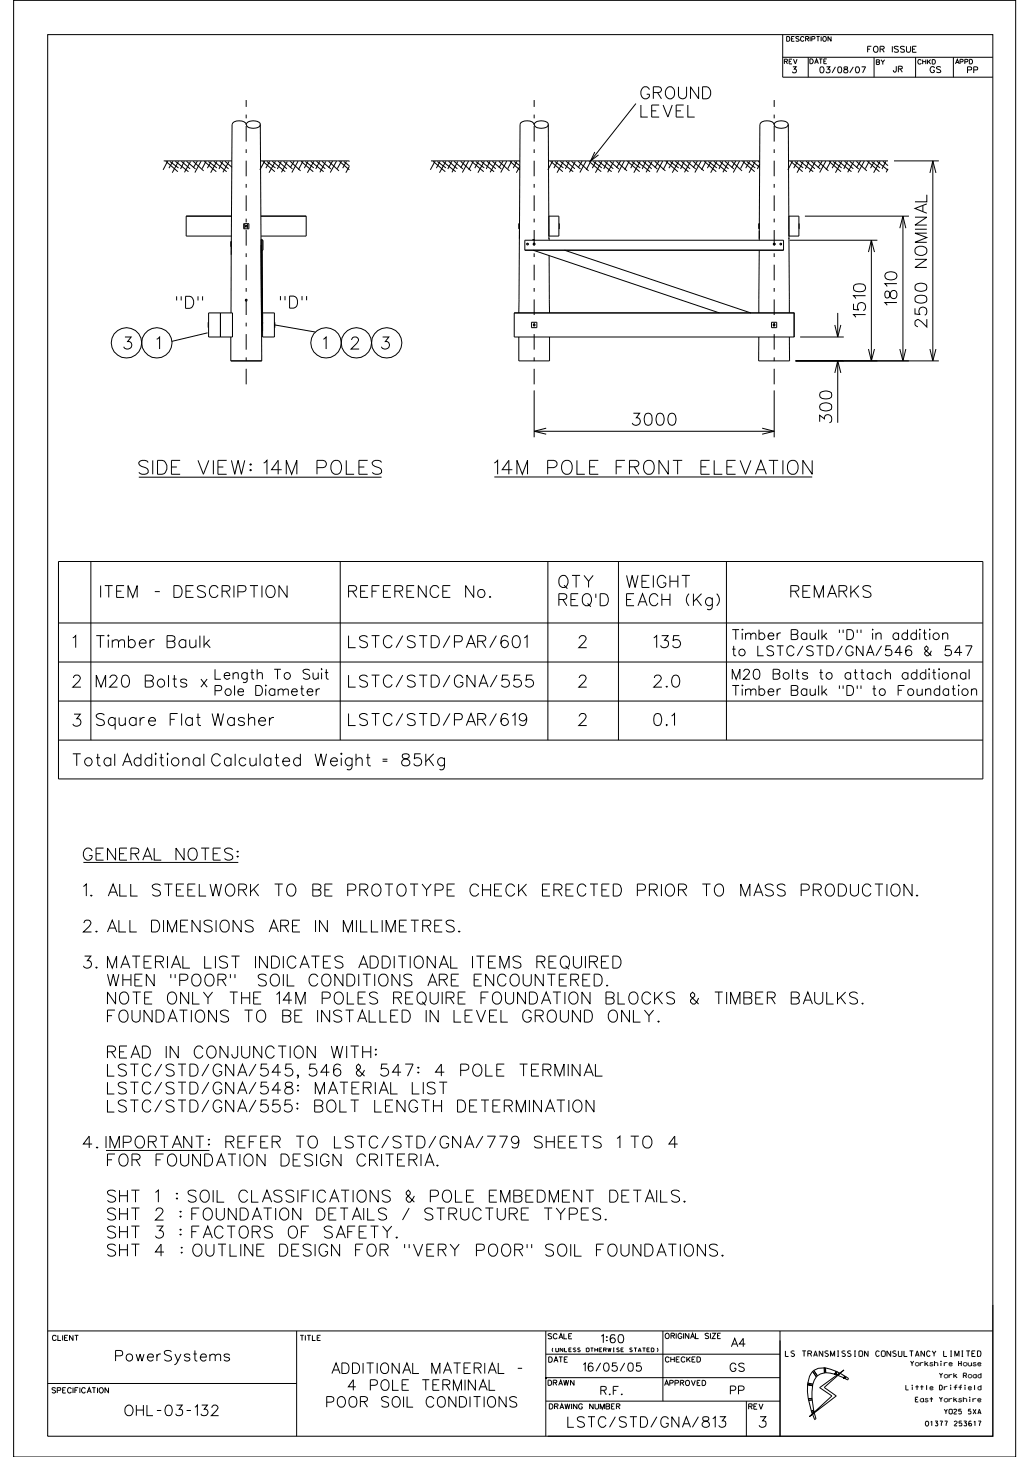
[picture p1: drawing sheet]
<svg xmlns="http://www.w3.org/2000/svg" width="210mm" height="297mm" viewBox="0 0 210 297" stroke-linecap="round" stroke-linejoin="round" font-family="sans-serif">
<g fill="none" stroke="#000" stroke-width=".2">
<path d="M2.8 .1h204.3v296.9h-204.3zM9.7 7.1h192.7v285.7h-192.7zM159.6 11.7h42.8M159.6 7.1v8.6h42.8M164.8 11.7v4M178.2 11.7v4M186.7 11.7v4M194.4 11.7v4M33.4 32.8h13.9M33.8 32.9l2.5 2.1M34.2 32.8l-.9 1.8M34.7 32.9l1.7 1.3"/>
<path d="M35.2 32.9l-.8 1.4M35.8 32.9l2.6 2.1M36.4 32.9l-1.3 2.3M37 32.9l1.8 1.5M37.6 32.9l-.8 1.5M38 32.9l1.9 1.5M38.8 32.9l-1.2 2.2M39.4 32.9l2.1 1.9M40.2 32.8l-.8 1.4M41 32.8l-1.3 2.4M41.6 32.9l2.5 2.1M42 32.8l-.8 1.6"/>
<path d="M42.5 32.9l1.7 1.3M43.1 32.9l-.8 1.4M43.6 32.9l2.6 2.1M44.2 32.9l-1.2 2.3M44.8 32.9l1.8 1.5M45.4 32.9l-.8 1.5M45.9 32.9l1.4 1.2M46.7 32.9l-1.2 2.2M47.2 32.9h.1M47.3 34.2h-.1M50.2 25.4a1.25 1.25 0 0 0-1.4-.8 1.25 1.25 0 0 0-1.5 .8l-.2 26.5M50.3 25.1a2.12 2.12 0 0 1 2.7 0 .77 .77 0 0 1-.9 1l-.5 .1a1.31 1.31 0 0 1-1.4-.8z"/>
<path d="M53.1 25.4l.3 48.2M53.1 32.8h18.1M53.6 32.9l2.4 2.1M54 32.8l-1 1.8M54.4 32.9l1.8 1.3M55 32.9l-.8 1.4M55.5 32.9l2.7 2.1M56.2 32.9l-1.4 2.3M56.7 32.9l1.8 1.5M57.3 32.9l-.8 1.5M57.8 32.9l1.8 1.5M58.6 32.9l-1.2 2.2"/>
<path d="M59.2 32.9l2.1 1.9M60 32.8l-.8 1.4M60.8 32.8l-1.3 2.4M61.4 32.9l2.5 2.1M61.8 32.8l-1 1.8M62.3 32.9l1.7 1.3M62.8 32.9l-.8 1.4M63.4 32.9l2.6 2.1M64 32.9l-1.3 2.3M64.5 32.9l1.8 1.5M65.2 32.9l-.8 1.5M65.6 32.9l1.9 1.5"/>
<path d="M66.4 32.9l-1.2 2.2M67 32.9l2.1 1.9M67.8 32.8l-.8 1.4M68.6 32.8l-1.3 2.4M69.2 32.9l2 1.7M69.6 32.8l-.8 1.6M70.1 32.9l1.1 .9M70.6 32.9l-.7 1.4M71.1 32.9h.1M71.2 33.9l-.7 1.3M87.9 32.8h18.1M88.3 32.9l2.5 2.1"/>
<path d="M88.7 32.8l-1 1.8M89.2 32.9l1.7 1.3M89.7 32.9l-.7 1.4M90.2 32.9l2.7 2.1M90.9 32.9l-1.3 2.3M91.5 32.9l1.7 1.5M92.1 32.9l-.8 1.5M92.6 32.9l1.8 1.5M93.3 32.9l-1.2 2.2M93.9 32.9l2.1 1.9M94.7 32.8l-.8 1.4M95.5 32.8l-1.2 2.4"/>
<path d="M96.1 32.9l2.5 2.1M96.5 32.8l-.9 1.8M97 32.9l1.7 1.3M97.6 32.9l-.8 1.4M98.1 32.9l2.6 2.1M98.7 32.9l-1.3 2.3M99.3 32.9l1.8 1.5M99.9 32.9l-.8 1.5M100.4 32.9l1.8 1.5M101.2 32.9l-1.3 2.2M101.7 32.9l2.2 1.9M102.6 32.8l-.9 1.4"/>
<path d="M103.3 32.8l-1.2 2.4M104 32.9l2 1.7M104.3 32.8l-.8 1.6M104.8 32.9l1.2 .9M105.4 32.9l-.8 1.4M105.9 32.9h.1M106 33.9l-.7 1.3M108.9 25.4a1.79 1.79 0 0 0-2.8-.3l-.2 23.6M109 25.1a2.12 2.12 0 0 1 2.7 0 .77 .77 0 0 1-.9 1l-.5 .1a1.31 1.31 0 0 1-1.4-.8zM111.8 25.4l.1 23.3M111.8 32.8h43.1M112.3 32.9l2.4 2.1"/>
<path d="M112.7 32.8l-1 1.8M113.1 32.9l1.8 1.3M113.7 32.9l-.8 1.4M114.2 32.9l2.7 2.1M114.9 32.9l-1.3 2.3M115.4 32.9l1.8 1.5M116.1 32.9l-.8 1.5M116.5 32.9l1.8 1.5M117.3 32.9l-1.2 2.2M117.9 32.9l2.1 1.9M118.7 32.8l-.8 1.4M119.5 32.8l-1.3 2.4"/>
<path d="M120.1 32.9l2.5 2.1M120.5 32.8l-1 1.8M121 32.9l1.7 1.3M121.3 31l-.9 1.8 1.6-1.2M121.5 32.9l-.7 1.4M122 32.9l2.7 2.1M122.7 32.9l-1.3 2.3M123.3 32.9l1.7 1.5M123.9 32.9l-.8 1.5M124.4 32.9l1.8 1.5M125.1 32.9l-1.2 2.2M125.7 32.9l2.1 1.9"/>
<path d="M126.5 32.8l-.8 1.4M127.3 32.8l-1.2 2.4M127.9 32.9l2.5 2.1M128.3 32.8l-.9 1.8M128.8 32.9l1.7 1.3M129.4 32.9l-.8 1.4M129.7 21.1l-9.3 11.7M129.9 32.9l2.6 2.1M130.5 32.9l-1.3 2.3M131.1 32.9l1.8 1.5M131.7 32.9l-.8 1.5M132.2 32.9l1.8 1.5"/>
<path d="M133 32.9l-1.3 2.2M133.5 32.9l2.2 1.9M134.4 32.8l-.9 1.4M135.1 32.8l-1.2 2.4M135.7 32.9l2.5 2.1M136.1 32.8l-.9 1.8M136.6 32.9l1.8 1.3M137.2 32.9l-.8 1.4M137.7 32.9l2.7 2.1M138.4 32.9l-1.3 2.3M138.9 32.9l1.8 1.5M139.5 32.9l-.7 1.5"/>
<path d="M140 32.9l1.8 1.5M140.8 32.9l-1.2 2.2M141.3 32.9l2.2 1.9M142.2 32.8l-.9 1.4M142.9 32.8l-1.2 2.4M143.6 32.9l2.4 2.1M144 32.8l-1 1.8M144.4 32.9l1.8 1.3M145 32.9l-.8 1.4M145.5 32.9l2.7 2.1M146.2 32.9l-1.3 2.3M146.8 32.9l1.7 1.5"/>
<path d="M147.3 32.9l-.7 1.5M147.8 32.9l1.8 1.5M148.6 32.9l-1.2 2.2M149.2 32.9l2.1 1.9M150 32.8l-.8 1.4M150.8 32.8l-1.3 2.4M151.4 32.9l2.5 2.1M151.8 32.8l-.8 1.6M152.3 32.9l1.7 1.3M152.8 32.9l-.8 1.4M153.4 32.9l1.5 1.2M154 32.9l-1.3 2.3"/>
<path d="M154.6 32.9l.3 .2M154.9 33.4l-.5 1M157.8 25.4a1.78 1.78 0 0 0-2.9 0l-.1 23.3M157.9 25.1a2.12 2.12 0 0 1 2.7 0 .77 .77 0 0 1-.9 1l-.4 .1a1.31 1.31 0 0 1-1.5-.8zM160.7 25.4l.2 38.4M160.8 32.8h20.2M161.2 32.9l2.4 2.1M161.6 32.8l-1 1.8M162 32.9l1.8 1.3M162.6 32.9l-.8 1.4M163.1 32.9l2.7 2.1M163.8 32.9l-1.3 2.3"/>
<path d="M164.4 32.9l1.7 1.5M165 32.9l-.8 1.5M165.4 32.9l1.8 1.5M166.2 32.9l-1.2 2.2M166.8 32.9l2.1 1.9M167.6 32.8l-.8 1.4M168.4 32.8l-1.3 2.4M169 32.9l2.5 2.1M169.4 32.8l-1 1.8M169.9 32.9l1.7 1.3M170.5 32.9l-.8 1.4M171 32.9l2.6 2.1"/>
<path d="M171.6 32.9l-1.3 2.3M172.2 32.9l1.8 1.5M172.8 32.9l-.8 1.5M173.3 32.9l1.8 1.5M174.1 32.9l-1.3 2.2M174.6 32.9l2.1 1.9M175.5 32.8l-.9 1.4M176.2 32.8l-1.3 2.4M176.9 32.9l2.4 2.1M177.2 32.8l-.8 1.6M177.7 32.9l1.7 1.3M178.3 32.9l-.8 1.4"/>
<path d="M178.8 32.9l2.2 1.8M179.4 32.9l-1.3 2.3M180 32.9l1 .9M180.6 32.9l-.8 1.5M181 34.4l-.3 .7M182.3 32.8h9.1M189.6 35.3l.6-2.5 .6 2.5M190.2 32.8v40.8M47.1 49.2v14.6M47.2 44.1h-9.2v4h9.2M47.2 49.2h-.1v1.1h.1M49.7 45.6h1v1h-1z"/>
<path d="M49.9 45.6v1M50.5 45.6v1M53.2 44.1h9.2v4h-9.2M53.2 49h.1M53.2 49.9l.1 16.2M53.4 49h.2v2h-.2M53.4 50.7h-.2v-1.9h.2v2.2M53.4 51l.1 16.5M53.5 51v14.4M105.9 45.6v1M105.9 47l-.1 14.3M105.9 45.6h-.1v1h.1"/>
<path d="M107 49h52.8v2h-52.8zM108.7 48.8h.1M108.7 48.8l.3 .2M108.7 48.8l-.1 .2M108.7 51l38 12.8M109 49.6a.17 .17 0 0 0-.3 .1 .17 .17 0 0 0 .2 .2M111.9 44.1h2v4h-2zM112 52.1v11.7M112 48.5v.5M113.9 45.6v1M115.1 51l38 12.8M154.8 45.6v1"/>
<path d="M154.8 51l-.1 10.3M154.8 47v2M154.9 45.6h-.2v1h.2M157.8 49.6l.2 .1-.1 .2M157.9 49.9h.1M160.9 44.1h2v4h-2zM161 49h17.9M162.9 46.6h.1M162.9 45.6h.1M164.1 44.1h21.2M177.1 51.4l.6-2.4 .6 2.4M177.7 49v24.6"/>
<path d="M183.5 46.5l.6-2.4 .6 2.4M184.1 44.1v29.5M42.3 67.8l-7.3 1.8M42.5 63.8h4.9v4.9h-4.9zM42.5 65.7v1.1M44.9 63.8v4.9M47.1 73.6h6.3M47.1 68.7v4.9M53.3 67.6h.2M53.3 66.4h.1M53.5 65.6v.4zM53.5 63.8h2.4v4.9h-2.4z"/>
<path d="M53.5 65.6h.1M55.9 65.7v1.1M56 66.2l8.3 1.5M104.8 63.8h57.1l.1 4.9h-57.2zM105.8 68.7v4.9h6.2v-4.9M105.8 61.3h.1M105.8 61.3v2.5M108.4 65.7h1.1v1.1h-1.1zM108.9 79.6v9.5M112 61.3h.1M154.7 68.7v4.9h6.3l-.1-4.9M154.7 61.3v2.5"/>
<path d="M154.7 61.3h.1M157.3 65.7h1.1v1.1h-1.1zM157.8 79.6v9.5M157.9 66.1a.17 .17 0 0 0-.2 .1 .17 .17 0 0 0 .1 .2M157.9 66.1h.1M160.9 61.3h.1M162.2 73.6h29.2M163.1 68.7h8.9M170.2 76l.6-2.4 .6 2.4M170.2 66.2l.6 2.5 .6-2.5M170.8 63.8v4.9M170.8 73.6v12.6"/>
<path d="M177.1 71.2l.6 2.4 .6-2.4M183.5 71.2l.6 2.4 .6-2.4M189.6 71.2l.6 2.4 .6-2.4M28.3 97.3h49.5M100.8 97.2h64.8M108.9 87.9h48.9M111.4 87.3l-2.5 .6 2.5 .6M155.4 87.3l2.4 .6-2.4 .6M11.9 114.5h188.5v44.3h-188.5zM18.5 114.5v36.4M69.4 114.5v36.4M111.7 114.5v36.4"/>
<path d="M126.1 114.5v36.4M148.1 114.5v36.4M11.9 134.9h188.5M11.9 127h188.5M22.1 129.4l.1 .2-.1 .1-.1-.1zM54.1 139.7h.2zM65.6 136.3v.2zM151.3 139.6l.2 .1-.2 .1zM151.3 128.3h.2l-.2 .1zM177.9 128.3v.1zM187.5 128.3h.1l-.1 .1zM189.4 136.3v.2z"/>
<path d="M189.6 128.3v.1zM191.5 136.3v.2zM195.4 139.7h.2zM11.9 142.9h188.5M11.9 150.9h188.5M31.6 153.7l.1-.2 .2 .2-.2 .1zM34.1 153.5l.2 .2-.2 .1zM69.5 153.7l.1-.2 .1 .2-.1 .1zM17 175.8h31.6M47 198.6v.8M82.6 216.9h1.6l-1.1 2.5M21.6 234.5h21.1"/>
<path d="M56.9 224.2h-1.2l-.1 1.1a.88 .88 0 0 1 1.3-.1 .88 .88 0 0 1 0 1.3 .88 .88 0 0 1-1.3 0l-.1-.3M58.3 220.7a.51 .51 0 0 0 .2 .8 1.02 1.02 0 0 1 1.2 1.1 .88 .88 0 0 1-1 .4 .88 .88 0 0 1-.6-.8l.3-.5a.99 .99 0 0 0 1.2-.8 .97 .97 0 0 0-1.3-.2zM9.7 271.3h192.7M60.5 271.3v21.5M111.3 276h47.7M111.3 271.3v21.5M135.2 271.3v14.3M159 271.3v21.5M165.7 279.6l-.7 1-.3 1.3M165.7 279.6l.7 1.1M165.7 279.6h.1M165.9 279.4l-.2 .2"/>
<path d="M165.9 279.4h.1M165.9 279.4l.8 1M165.9 279.3v.1M168 278.8l-1.2 .1-.9 .4M168 278.8l.1 1.1M168 278.8h.1M168 278.8h.3M168.1 279.9l-.8 .2-.6 .3M168.1 279.9h.1M168.3 279.8l2 .4M168.3 279.8h.1M168.3 279.8l-.2 .1"/>
<path d="M170.4 279.5l-2.1-.7v1M170.4 279.5h.1M170.4 279.5l-.1 .7M170.4 279.5l.2 .1M170.6 279.6l-.1 .6M170.6 279.6h.1M170.6 279.6l.6 .3-.5 .4-.2-.1M202.4 266v26.8h-90.7M9.7 282h50.8M111.3 280.8h47.7M111.3 285.6h47.7M152.2 285.6v7.2"/>
<path d="M164.7 282.2l-.1 1.4 .2 1.5M164.7 282.2l1 .3M164.7 282.2h.1M164.7 281.9v.3M164.7 281.9h.1M164.7 281.9l1 .3M164.8 285.1h.1M164.8 285.1l.1 .3M164.9 285.4h.1M164.9 285.4l.5 2.2M165.4 287.6h.1M165.4 287.6l.1 .3"/>
<path d="M165.5 287.9h.1M165.5 285.1h.1M165.5 285.1h-.7M165.5 285.1l.4 2.3M165.6 285.4h-.7M165.7 282.5l-.2 2.6M165.7 282.5h.1M165.7 282.2h.1M165.7 282.2v.3M165.9 287.4h.1M165.9 287.4l-.5 .2M165.9 287.4l.1 .3"/>
<path d="M166 287.7h.1M166 287.7l-.5 .2M166 287.7v.2l-.4 .3-.1-.3M166.1 289.4h.1M166.4 289.2l-.4-1.2-.3 .3 .4 1.1M166.4 289.2l-.3 .2M166.4 289.2h.1M166.4 280.7l-.7 1.5M166.4 280.7h.1M166.7 280.4h.1M166.7 280.4l-.3 .3M167.1 282.9l5-3.6-4.1 3.5 2.5 1.8-5.5 4.2 4.6-4.2z"/>
<path d="M170.3 280.2h.2M170.5 280.2h.1M172.1 280.9h.1M172.1 280.9l.2 .1M172.2 280.5l-.9-.6-.5 .5 1.3 .5M172.2 280.5h.1M172.2 280.5l-.1 .4M172.2 280.5l.3 .1M172.3 281h.1M172.3 281l.5 .3M172.5 280.6l-.2 .4M172.5 280.6l.5 .4"/>
<path d="M172.8 281.3h.1M173 281h.1M173 281l-.2 .3"/>
<circle cx="50.2" cy="46.1" r=".17"/>
<circle cx="107.6" cy="49.8" r=".17"/>
<circle cx="108.9" cy="49.8" r=".17"/>
<circle cx="157.8" cy="49.8" r=".17"/>
<circle cx="159.2" cy="49.8" r=".17"/>
<circle cx="25.8" cy="69.9" r="3.1"/>
<circle cx="32" cy="69.9" r="3.1"/>
<circle cx="50.2" cy="61.2" r=".17"/>
<circle cx="66.5" cy="69.9" r="3.1"/>
<circle cx="72.7" cy="69.9" r="3.1"/>
<circle cx="78.9" cy="69.9" r="3.1"/>
<circle cx="108.9" cy="66.2" r=".18"/>
<circle cx="157.8" cy="66.2" r=".2"/>
</g>
<g fill="#000">
<path d="M111.1 280.7h.3v.3h-.3z" fill-rule="evenodd"/>
<path d="M170.1 280h.3v.3h-.3z" fill-rule="evenodd"/>
<path d="M171.9 280.7h.3v.3h-.3z" fill-rule="evenodd"/>
</g>
<path d="M50.2 78.3v-57.9M108.9 78.3v-57.9M157.8 78.3v-57.9" fill="none" stroke="#000" stroke-width=".2" stroke-dasharray="3.2 1.6 .8 1.6" stroke-linecap="butt"/>
<g font-size="2.9">
<text x="28.3" y="96.7">SIDE VIEW: 14M POLES</text>
<text x="100.8" y="96.7">14M POLE FRONT ELEVATION</text>
</g>
<g font-size="2.4">
<text x="130.7" y="20.1">GROUND</text>
<text x="130.7" y="23.9">LEVEL</text>
<text x="35.9" y="62.9">&quot;D&quot;</text>
<text x="57.1" y="62.8">&quot;D&quot;</text>
<text x="176.5" y="64.7" transform="rotate(-90 176.5 64.7)">1510</text>
<text x="182.9" y="62.2" transform="rotate(-90 182.9 62.2)">1810</text>
<text x="25.2" y="71.1">3</text>
<text x="32" y="71.1">1</text>
<text x="65.9" y="71.1">1</text>
<text x="71.6" y="71.1">2</text>
<text x="77.8" y="71.1">3</text>
<text x="189" y="66.7" transform="rotate(-90 189 66.7)">2500 NOMINAL</text>
<text x="128.9" y="86.7">3000</text>
<text x="169.6" y="86.2" transform="rotate(-90 169.6 86.2)">300</text>
<text x="114" y="119.8">QTY</text>
<text x="127.7" y="119.8">WEIGHT</text>
<text x="20.5" y="121.8">ITEM - DESCRIPTION</text>
<text x="71.1" y="121.8">REFERENCE No.</text>
<text x="114" y="123.5">REQ’D</text>
<text x="127.7" y="123.5">EACH (Kg)</text>
<text x="161.3" y="121.8">REMARKS</text>
<text x="14.9" y="132">1</text>
<text x="19.7" y="132">Timber Baulk</text>
<text x="71.1" y="132">LSTC/STD/PAR/601</text>
<text x="118" y="132">2</text>
<text x="133.3" y="132">135</text>
<text x="14.9" y="140.1">2</text>
<text x="19.7" y="140.1">M20 Bolts x</text>
<text x="71.1" y="140.1">LSTC/STD/GNA/555</text>
<text x="118" y="140.1">2</text>
<text x="133.3" y="140.1">2.0</text>
<text x="14.9" y="148">3</text>
<text x="19.7" y="147.9">Square Flat Washer</text>
<text x="71.1" y="147.9">LSTC/STD/PAR/619</text>
<text x="118" y="147.9">2</text>
<text x="133.3" y="147.9">0.1</text>
<text x="14.8" y="156.1">Total Additional Calculated Weight = 85Kg</text>
<text x="17" y="175.3">GENERAL NOTES:</text>
<text x="17" y="182.7">1.</text>
<text x="22.1" y="182.7">ALL STEELWORK TO BE PROTOTYPE CHECK ERECTED PRIOR TO MASS PRODUCTION.</text>
<text x="17" y="190">2. ALL DIMENSIONS ARE IN MILLIMETRES.</text>
<text x="17" y="197.3">3. MATERIAL LIST INDICATES ADDITIONAL ITEMS REQUIRED</text>
<text x="19.1" y="201">WHEN &quot;POOR&quot;</text>
<text x="48.3" y="201">SOIL CONDITIONS ARE ENCOUNTERED.</text>
<text x="19.1" y="208.3">FOUNDATIONS TO BE INSTALLED IN LEVEL GROUND ONLY.</text>
<text x="19.1" y="204.7">NOTE ONLY THE 14M POLES REQUIRE FOUNDATION BLOCKS &amp; TIMBER BAULKS.</text>
<text x="19" y="215.7">READ IN CONJUNCTION WITH:</text>
<text x="19.3" y="219.4">LSTC/STD/GNA/545, 546 &amp; 547:</text>
<text x="83.9" y="219.4">4 POLE TERMINAL</text>
<text x="19.1" y="226.7">LSTC/STD/GNA/555:</text>
<text x="19.1" y="223">LSTC/STD/GNA/548:</text>
<text x="58.3" y="226.7">BOLT LENGTH DETERMINATION</text>
<text x="59.5" y="223">MATERIAL LIST</text>
<text x="17" y="234">4. IMPORTANT:</text>
<text x="19" y="237.7">FOR FOUNDATION DESIGN CRITERIA.</text>
<text x="44.7" y="234">REFER TO LSTC/STD/GNA/779 SHEETS 1 TO 4</text>
<text x="19.1" y="245">SHT 1</text>
<text x="31.7" y="245">: SOIL CLASSIFICATIONS &amp; POLE EMBEDMENT DETAILS.</text>
<text x="19.2" y="248.7">SHT 2 : FOUNDATION DETAILS / STRUCTURE TYPES.</text>
<text x="19.1" y="256">SHT 4 : OUTLINE DESIGN FOR &quot;VERY POOR&quot; SOIL FOUNDATIONS.</text>
<text x="19.3" y="252.4">SHT 3 : FACTORS OF SAFETY.</text>
</g>
<g font-size="2.2">
<text x="23.6" y="277.4">PowerSystems</text>
<text x="66.4" y="280">ADDITIONAL MATERIAL -</text>
<text x="66.6" y="286.8">POOR SOIL CONDITIONS</text>
<text x="71" y="283.4">4 POLE TERMINAL</text>
<text x="25.5" y="288.6">OHL-03-132</text>
<text x="115.8" y="290.9">LSTC/STD/GNA/813</text>
<text x="154.8" y="290.9">3</text>
</g>
<g font-size="2">
<text x="149.3" y="130.4">Timber Baulk &quot;D&quot; in addition</text>
<text x="149.3" y="133.7">to LSTC/STD/GNA/546 &amp; 547</text>
<text x="43.9" y="138.5">Length To Suit</text>
<text x="43.9" y="141.8">Pole Diameter</text>
<text x="149.3" y="138.5">M20 Bolts to attach additional</text>
<text x="149.3" y="141.8">Timber Baulk &quot;D&quot; to Foundation</text>
</g>
<g font-size="1.7">
<text x="122.6" y="273.7">1:60</text>
<text x="149.2" y="274.5">A4</text>
<text x="119" y="279.5">16/05/05</text>
<text x="148.9" y="279.6">GS</text>
<text x="122.5" y="284.3">R.F.</text>
<text x="148.9" y="284.2">PP</text>
</g>
<g font-size="1.2">
<text x="176.9" y="10.7">FOR ISSUE</text>
<text x="161.6" y="14.8">3</text>
<text x="167.2" y="14.8">03/08/07</text>
<text x="182.1" y="14.7">JR</text>
<text x="189.7" y="14.8">GS</text>
<text x="197.3" y="14.9">PP</text>
<text x="160.1" y="276.5">LS TRANSMISSION CONSULTANCY LIMITED</text>
</g>
<g font-size="1.1">
<text x="10.7" y="273.3">CLIENT</text>
<text x="61.2" y="273.3">TITLE</text>
<text x="111.7" y="272.9">SCALE</text>
<text x="135.6" y="272.9">ORIGINAL SIZE</text>
<text x="111.9" y="277.7">DATE</text>
<text x="135.7" y="277.7">CHECKED</text>
<text x="10.6" y="283.9">SPECIFICATION</text>
<text x="111.8" y="282.4">DRAWN</text>
<text x="112" y="287.2">DRAWING NUMBER</text>
<text x="135.5" y="282.4">APPROVED</text>
<text x="152.7" y="287.2">REV</text>
</g>
<g font-size="1">
<text x="160.4" y="8.4">DESCRIPTION</text>
<text x="159.9" y="13">REV</text>
<text x="165.2" y="13">DATE</text>
<text x="178.7" y="13.1">BY</text>
<text x="187.1" y="13.1">CHKD</text>
<text x="194.8" y="13">APPD</text>
<text x="185.7" y="278.4">Yorkshire House</text>
<text x="191.5" y="280.9">York Road</text>
<text x="184.7" y="283.3">Little Driffield</text>
<text x="186.6" y="285.8">East Yorkshire</text>
<text x="188.7" y="290.7">01377 253617</text>
<text x="192.5" y="288.2">YO25 5XA</text>
</g>
<text font-size=".8" x="112.5" y="275.5">(UNLESS OTHERWISE STATED)</text>
</svg>
